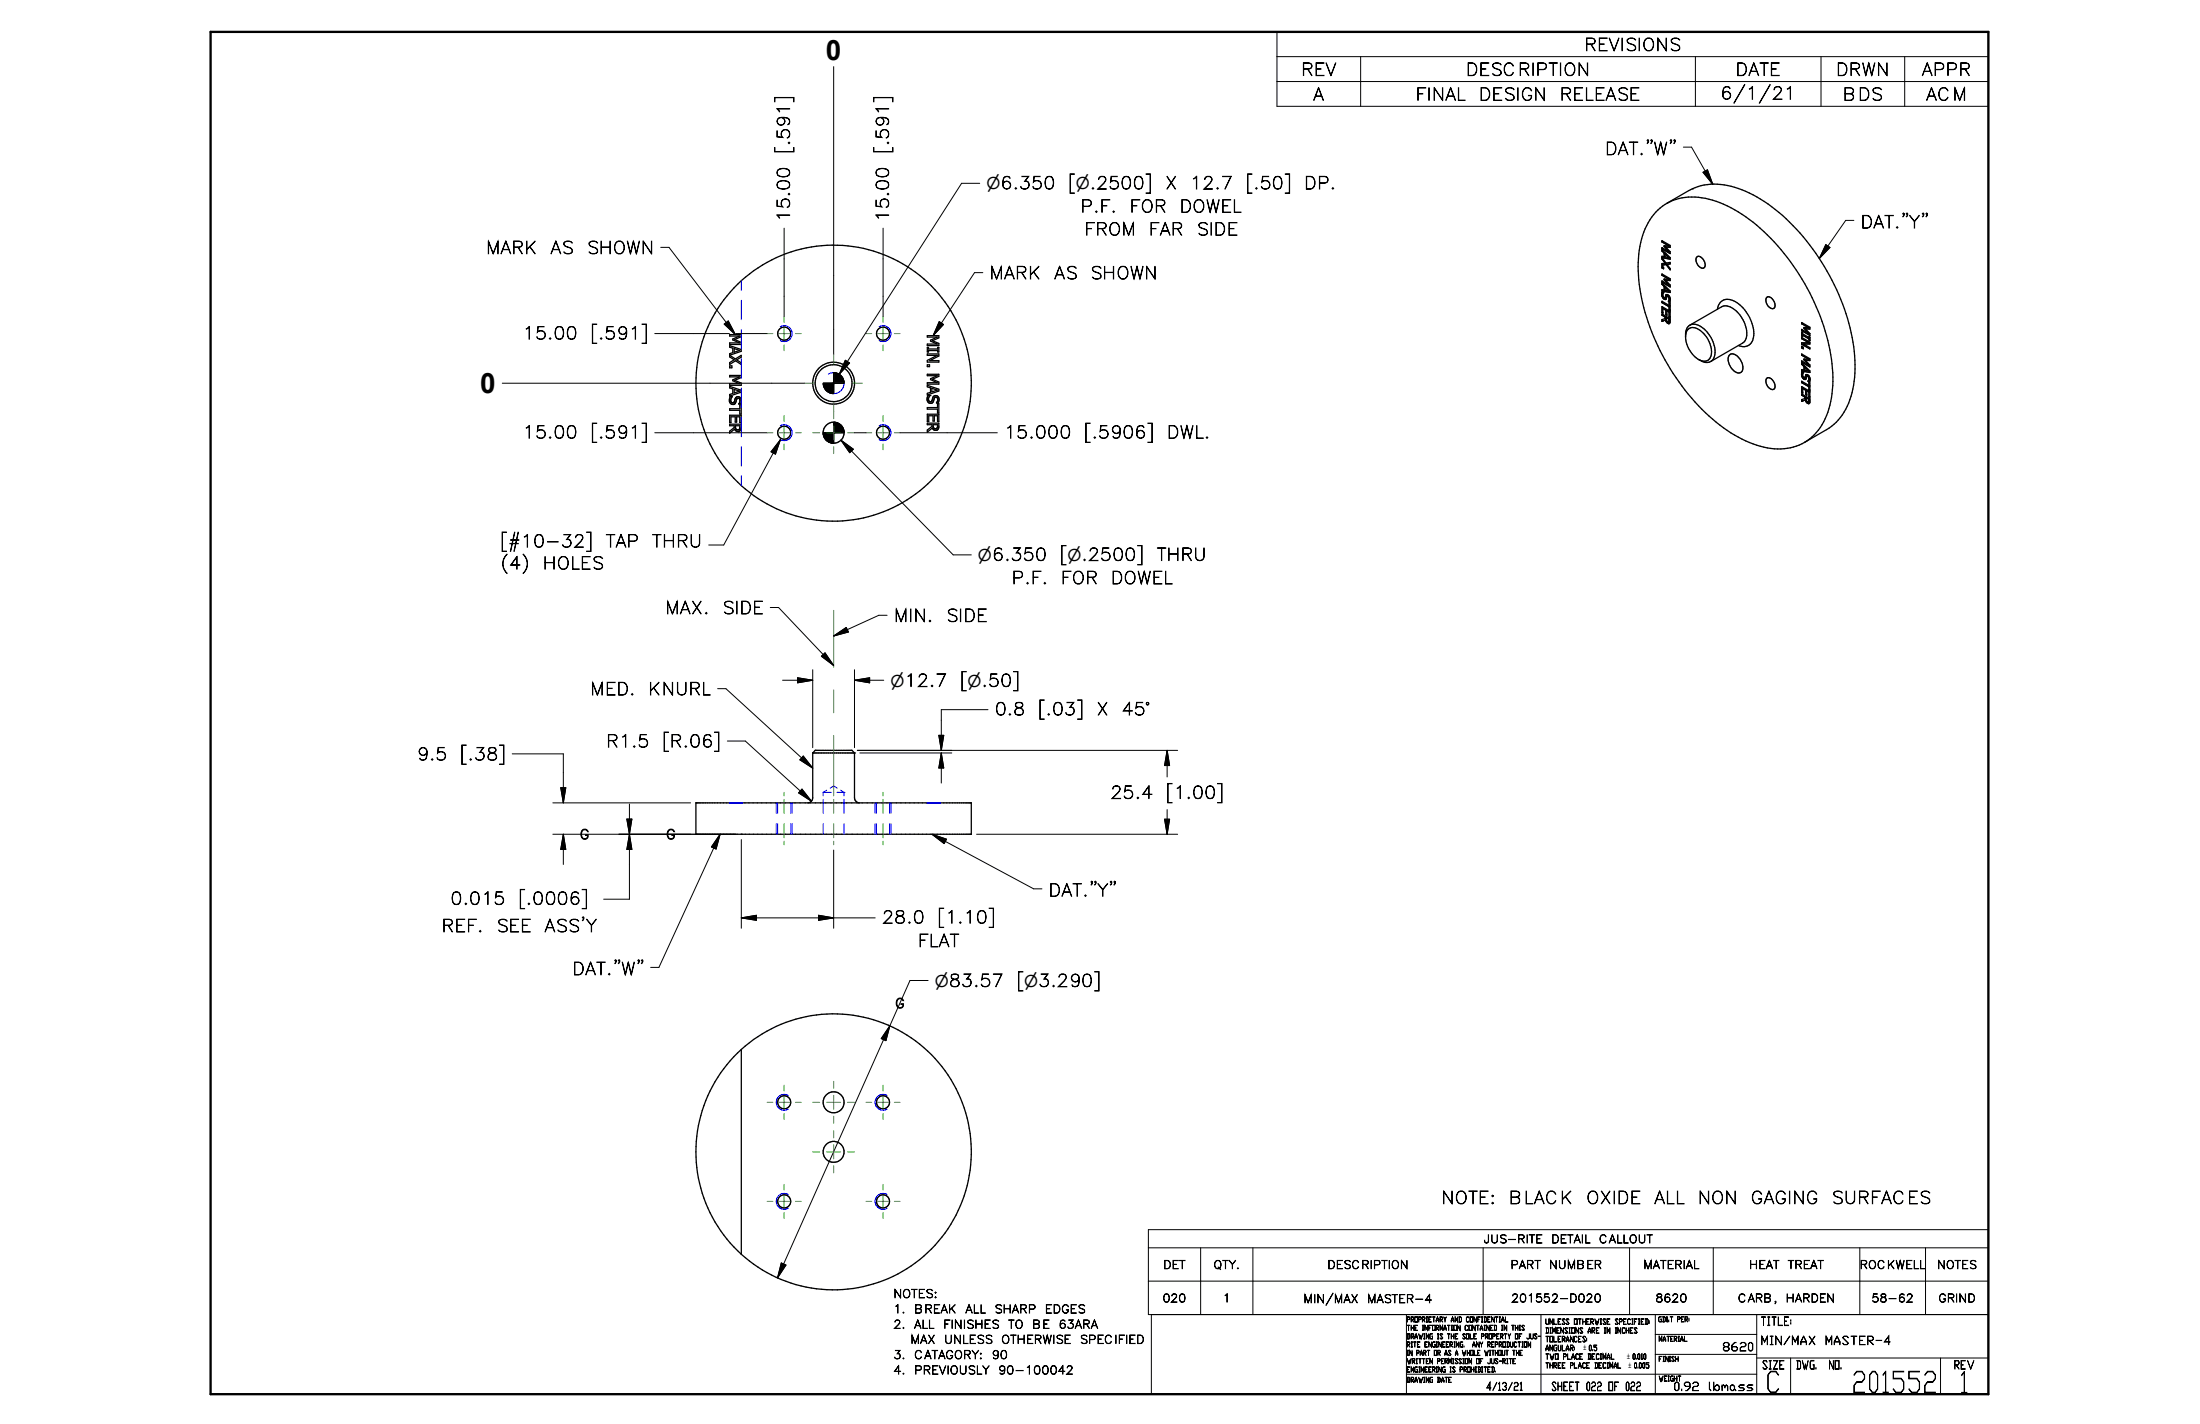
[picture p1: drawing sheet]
<svg xmlns="http://www.w3.org/2000/svg" width="432mm" height="279mm" viewBox="0 0 432 279" stroke-linecap="round" stroke-linejoin="round" font-family="sans-serif">
<g fill="none" stroke="#000" stroke-width=".25">
<path d="M332.2 37h.1M332.2 37a12.9 12.9 0 0 1 11.1 .9 36.1 36.1 0 0 1 14.2 13.5 38.7 38.7 0 0 1 6.6 21.8 13.9 13.9 0 0 1-4.1 10.1l-1 .7-4.9 2.8M332.2 37l-5.1 2.9M325 41.6a10.2 10.2 0 0 1 10.4-2.5 28.6 28.6 0 0 1 14.1 9.9 42.4 42.4 0 0 1 10.2 25 16.1 16.1 0 0 1-3.2 10.9 10.2 10.2 0 0 1-11 2.7 29.7 29.7 0 0 1-14.1-10.2 44 44 0 0 1-9.8-22.5 18 18 0 0 1 2.6-12.3zM326.2 57.8l.1 .5M326.2 57.7v.1M326.2 59.4h.1M326.2 55.4h.1M326.2 54h.1M326.2 52h.1M326.2 50.5h.1M326.2 50.8h.1"/>
<path d="M326.2 49.2h.1M326.2 48.8h.1M326.2 47.5h.1M326.2 52.6h.1M326.2 55.8h.1M326.2 57.1h.1M326.2 47.5v-.3l1.6 1v.3h-.9M326.2 48.8v-.2l1.4 .8M326.2 49.2v-.2l1.6 1.5v.3l-1.6-.3M326.2 52.2l.3 .2v.3l-.3-.1zM326.2 54v-.2l1.6 .9v.3h-.9M326.2 55.4v-.3l1.4 .8"/>
<path d="M326.2 55.8v-.3l1.6 1.6v.3l-1.6-.3M326.2 59.4v-.3l1.4 .8M326.2 50.5l.8 1.1 .8-.1v.3l-.6 .1M326.2 59.4l1.4 .8M326.2 54l1.4 .8M326.2 50.8l.6 .8M326.2 49.2l.4 .5M326.2 47.5l1.4 .8M326.2 55.8l.4 .4M326.3 58.3h.1M326.3 58.3l.4 .4M326.6 57.4l-.3-.2-.1 .6"/>
<path d="M326.6 57.4h.1M326.6 57.4a.64 .64 0 0 0 .1 1.1M326.6 54.9h.1M326.6 49.7h.1M326.6 50.4h.1M326.6 48.4h.1M326.6 56.2h.1M326.6 56.9h.1M326.6 50.4l-.4-.1v.5M326.6 56.9l-.4-.1v.3M326.6 54.9l1 1M326.6 49.7v.7"/>
<path d="M326.6 56.2v.7M326.6 48.4l1 1M326.7 58.7h.1M326.7 58.7l.1 .1M326.8 58.5h.1M326.8 49.9h.1M326.8 56.4h.1M326.8 49.9v.5l.8 .2M326.8 56.4v.6l.8 .1M326.8 49.9l.8 .7M326.8 56.4l.8 .7M326.8 51.6h.1"/>
<path d="M326.8 51.6l-.6 .1v.3M326.8 58.4h.1M326.8 58.4v.1M326.9 58.3h.1M326.9 58.3l.1-.3a.35 .35 0 0 1 .4-.2 .35 .35 0 0 1 .2 .3l.2 .9-.1 .2-.2-.1M326.9 58.3l-.1 .1M326.9 55h.1M326.9 48.5l.9 .9v.4l-1.6-1M326.9 55l.9 .9v.4l-1.6-.9M326.9 48.4v.1M326.9 58h.1M327 51.9h.1"/>
<path d="M327 51.9l-.8 .1M327.2 51.9h.1M327.2 51.9l.6 .8v.2l-.8-1M327.4 58.1h.1M327.4 58.1l-.2 .1-.3 .5h-.2M327.4 58.1l.3 .6M327.5 59.1h.1M327.6 54.8h.1M327.6 55.9h.1M327.6 50.6h.1M327.6 48.3h.1M327.6 49.4h.1"/>
<path d="M327.6 57.1h.1M327.6 48.3l-1-.1v.2M327.6 54.8l-1-.1v.2M327.6 59.9h.1M327.6 59.9v-.6l.2 .1v1.5l-.2-.1M327.7 58.7h.1M327.7 58.7l-.2 .4M333.1 50.4a1.35 1.35 0 0 1 1.6 1.4 .64 .64 0 0 1-.4 .8 .64 .64 0 0 1-.8-.3 1.46 1.46 0 0 1-.4-1.9zM346.7 58.4a.89 .89 0 0 1 1.4 .5 1.01 1.01 0 0 1-.2 1.7 1.63 1.63 0 0 1-1.2-2.2zM143.2 65.7h2.3v.4l-1.3 .5 1.3 .6v.4h-2.3v-.3h1.9l-1.3-.6v-.2l1.3-.6h-1.9zM143.2 67.8l2.3 .8v.3l-2.3 .8 1.1 .7 1.2-.7v.4l-.9 .5 .9 .6v.3l-1.1-.7-1.2 .7v-.4l.9-.5-.9-.6v-.6l.6-.2v-.9l-.6-.2zM143.2 71.8h.4v.4h-.4z"/>
<path d="M143.2 73.7h2.3v.4l-1.3 .5 1.3 .6v.4h-2.3v-.3h1.9l-1.3-.6v-.2l1.3-.6h-1.9zM143.2 75.8l2.3 .8v.3l-2.3 .8v-.3l.6-.2v-.9l-.6-.2zM143.7 77.8a.63 .63 0 0 0-.3 .7 .63 .63 0 0 0 .5 .5l.3-.4a.68 .68 0 0 1 .8-.8 .68 .68 0 0 1 .5 1l-.1 .5h-.4M143.7 77.8h-.4a1.18 1.18 0 0 0 .2 1.4 .75 .75 0 0 0 .8 0 .75 .75 0 0 0 .3-.8l.1-.2a.47 .47 0 0 1 .6 .2 .47 .47 0 0 1-.1 .6l-.2 .2M143.7 77.8h.1M144.1 68.4l1.1 .4-1.1 .3zM144.1 76.4l1.1 .3-1.1 .4zM145 79.2v.1M182 69.4h2.3v.4l-1.8 1h1.8v.2h-2.3v-.3l2-1h-2zM182 65.9h2.3v.4l-1.3 .5 1.3 .6v.4h-2.3v-.3h2l-1.4-.6v-.2l1.4-.6h-2zM182 68.2h.2v.3h1.8v-.3h.3v.9h-.3v-.3h-1.8v.3h-.2zM182 71.6h.4v.3h-.4z"/>
<path d="M182 73.4h2.3v.4l-1.3 .6 1.3 .6v.4h-2.3v-.3h2l-1.4-.6v-.2l1.4-.6h-2zM182 75.6l2.3 .8v.3l-2.3 .8v-.3l.6-.2v-.9l-.6-.2zM182 80h2v-.8h.3v1.8h-.3v-.7h-2zM182.5 77.6h.1M182.5 77.6h-.4v.2a.81 .81 0 0 0 0 1 .81 .81 0 0 0 1 .2l.4-1M182.5 77.6a.73 .73 0 0 0 0 1.2l.4-.1v-.2a.73 .73 0 0 1 .8-.9 .73 .73 0 0 1 .6 1.1l-.1 .4h-.4M182.9 76.2l1.1 .3-1.1 .4zM183.4 78a.49 .49 0 0 1 .7 .3 .49 .49 0 0 1-.2 .6l-.1 .1M183.8 79v.1M326.2 63h.1M326.2 61.8h.1M326.2 61.3h.1"/>
<path d="M326.2 61.3v-1.1l1.6 .9v1.1l-.2-.1M326.2 61.8v-.2l1.6 .9v.8l-.2 .2M326.2 61.8l.6 .4M326.4 60.5h.1M326.4 60.5l.6 .4M326.4 60.5v.9l-.2-.1M326.8 62.2h.1M326.8 62.5h.1M326.8 62.5l-.6 .2v.3M326.8 62.2v.3M326.9 62.8h.1M326.9 62.8l-.7 .2"/>
<path d="M326.9 62.8l.5 .6M327 60.9v.8M327 60.9h.1M327 61.7h.1M327 62.3h.1M327 62.3l.6 .4M327 62.3v.5l.4 .4h.2M327.2 61h.1M327.2 61l.4 .2M327.2 61v.8l-.2-.1M327.4 63.4h.1M327.4 63.4l.2 .1"/>
<path d="M327.6 63.1v.1M327.6 62.9h.1M327.6 62.7h.1M327.6 60.2h.1M327.6 60.8h.1M327.6 61.2h.1M327.6 62.1h.1M327.6 60.2v.6M327.6 61.2v.9M327.6 62.7v.4M330.8 65.9a1.54 1.54 0 0 1 .9-1.5 1.54 1.54 0 0 1 1.7 .3 5.3 5.3 0 0 1 2.4 5.2 1.4 1.4 0 0 1-2.1 .8M331.7 63.8l6.2-3.6a2.73 2.73 0 0 1 3.1 1 5.5 5.5 0 0 1 1.6 5.4l-.6 .7-6.2 3.6"/>
<path d="M333.4 70.5l.3 .2M333.4 70.6a5.3 5.3 0 0 1-2.3-6.3 1.84 1.84 0 0 1 2.8-.2 5.8 5.8 0 0 1 2.6 5.9 1.67 1.67 0 0 1-2.8 .7M337.1 60.7a2.07 2.07 0 0 1 3.2-1.7 7.7 7.7 0 0 1 3.9 7.2 2 2 0 0 1-3 1.6M339.4 69.7a1.13 1.13 0 0 1 1.7 .3 2.42 2.42 0 0 1 .6 3 1.69 1.69 0 0 1-2.1-1 2.14 2.14 0 0 1-.2-2.3zM346.7 74.3a.89 .89 0 0 1 1.4 .5 1.01 1.01 0 0 1-.2 1.6 1.63 1.63 0 0 1-1.2-2.1zM353.6 73.5h.1M353.6 77h.1M353.6 71.5h.1M353.6 72.8h.1M353.6 68.2h.1M353.6 64.9h.1M353.6 63.5h.1"/>
<path d="M353.6 67.5h.1M353.6 71h.1M353.6 69.7h.1M353.6 75.1h.1M353.6 78.7h.1M353.6 77.5h.1M353.6 77.5v-.2l1.6 .9v.8l-.2 .2-.2-.1M353.6 69.7v-.2l1.6 .9v.3h-.9M353.6 63.5v-.2l1.6 .9v.4l-.9-.1M353.6 64.9v-.3l1.4 .8M353.6 67.9l.3 .2v.3l-.3-.2zM353.6 71v-.2l1.4 .8"/>
<path d="M353.6 71.5v-.3l1.6 1.6v.3l-1.6-.3M353.6 75.1v-.3l1.5 .8M353.6 77v-1.1l1.6 .9v1.1l-.1-.1M353.6 71.5l.5 .4M353.6 63.5l1.4 .8M353.6 69.7l1.4 .8M353.6 75.1l1.5 .8M353.6 77.5l.7 .4M353.8 74h.1M353.8 74l-.2-.5 .1-.6 .3 .2-.2 .3 .1 .5 .3 .2M353.8 74l.3 .4M353.8 65.8h.1"/>
<path d="M353.8 65.8v.2l-.2-.1v-.7l.2 .1v.2l1.3 .7M353.8 65.8l1.3 .7M353.8 76.2h.1M353.8 76.2l.6 .4M353.8 76.2v.9l-.2-.1M354 67.5h.1M354 67.5l1.2 .7v.3l-1.6-1M354.1 74.4h.1M354.1 71.9h.1M354.1 72.6h.1M354.1 64.4h.1M354.1 70.6h.1"/>
<path d="M354.1 72.6l-.5-.1v.3M354.1 71.9v.7M354.1 64.4l.9 1M354.1 70.6l.9 1M354.2 74.1h.1M354.3 72.1h.1M354.3 77.9h.1M354.3 78.2l-.7 .2v.3M354.3 72.1v.5l.7 .2M354.3 77.9v.3M354.3 72.1l.7 .7M354.3 78.2h.1"/>
<path d="M354.3 74h.1M354.3 74l-.1 .1M354.3 70.7h.1M354.3 78.5h.1M354.3 64.5l.9 .9v.4l-1.6-.9M354.3 70.7l.9 .9v.4l-1.6-1M354.3 78.5l-.7 .2M354.3 78.5l.5 .6M354.3 64.5h.1M354.4 73.7h.1M354.4 73.7a.27 .27 0 0 1 .2-.2 .27 .27 0 0 1 .3 .1l.3 .4 .1 .5-.1 .4-.3-.1M354.4 73.7l-.1 .3"/>
<path d="M354.4 76.6h.1M354.4 77.4h.1M354.4 76.6v.8M354.4 78l.1 .5 .5 .4M354.4 78l.7 .3M354.4 78h.1M354.6 76.7h.1M354.6 76.7l.5 .2M354.6 76.7v.8l-.2-.1M354.6 73.8l-.1 .4a.25 .25 0 0 1-.1 .2 .25 .25 0 0 1-.3 0M354.7 73.8h.1M354.7 73.8h-.1"/>
<path d="M354.8 79.1h.1M354.8 79.1l.1 .1M354.8 73.8h.1M354.8 73.8l.3 .4-.2 .6M354.9 74.8h.1M355 78.9h.1M355 72.8h.1M355 64.3h.1M355 65.4h.1M355 67.2h.1M355 70.5h.1M355 71.6h.1"/>
<path d="M355 67.2l-1.4-.8v-.2l1.6 .9v.4h-1.2M355 67.2l-1.4 .1v.2M355 64.3h-.9v.1M355 70.5l-.9-.1v.2M355 78.8v.1M355.1 76.9h.1M355.1 77.8h.1M355.1 75.9h.1M355.1 76.5h.1M355.1 75.6h.1M355.1 78.6h.1M355.1 78.3h.1"/>
<path d="M355.1 75.6v-.6l.1 .1v1.5l-.1-.1M355.1 75.9v.6M355.1 76.9v.9M355.1 78.3l-.1 .5M355.1 74.4h.1M355.1 66.5h.1M355.1 66.7h.1M355.1 66.2h.1M355.1 66.2v-.2l.1 .1v.7l-.1-.1M355.1 66.5v.2M143.2 83.2h2.3v.6a.68 .68 0 0 1-.5 .8 .68 .68 0 0 1-.8-.4l-1 .8v-.4l.9-.7v-.4h-.9zM143.2 80.2h2v-.8h.3v1.8h-.3v-.7h-2z"/>
<path d="M143.2 81.5h2.3v1.4h-.3v-1.1h-.6v1h-.3v-1h-.8v1.1h-.3zM144.4 83.5h.8v.5a.43 .43 0 0 1-.5 .3 .43 .43 0 0 1-.3-.4zM182 81.3h2.3v1.4h-.3v-1.1h-.6v1h-.3v-1h-.8v1.1h-.3zM182 83h2.3v.8a.64 .64 0 0 1-.6 .6 .64 .64 0 0 1-.7-.4l-1 .8v-.4l.9-.7v-.4h-.9zM183.1 83.3h.9v.4a.44 .44 0 0 1-.5 .4 .44 .44 0 0 1-.4-.5zM136.6 157.5h54v6.2h-54zM159.5 147.7v8.8a1 1 0 0 1-1 1M159.5 147.7h8.2M159.5 147.7l.5-.5h7.2l.5 .5M167.7 147.7h.1M167.7 147.7v8.8l.2 .6 .4 .4h.4M145.5 163.7h.1"/>
<path d="M145.5 205.9v40.2M145.5 205.9a27 27 0 0 1 37.5 1.3 27 27 0 0 1 0 37.6 27 27 0 0 1-37.5 1.3M145.5 205.9a27.1 27.1 0 0 0 0 40.2"/>
<circle cx="153.9" cy="65.5" r="1.28"/>
<circle cx="163.6" cy="75.2" r="3.6"/>
<circle cx="163.6" cy="75.2" r="4.1"/>
<circle cx="163.6" cy="75.2" r="27"/>
<circle cx="173.3" cy="65.5" r="1.28"/>
<circle cx="153.9" cy="84.9" r="1.28"/>
<circle cx="163.6" cy="84.9" r="2.06"/>
<circle cx="173.3" cy="84.9" r="1.28"/>
<circle cx="153.9" cy="216.3" r="1.28"/>
<circle cx="163.6" cy="216.3" r="2.05"/>
<circle cx="173.3" cy="216.3" r="1.28"/>
<circle cx="153.9" cy="235.7" r="1.29"/>
<circle cx="163.6" cy="226" r="2.05"/>
<circle cx="173.3" cy="235.7" r="1.29"/>
</g>
<g fill="none" stroke="#00f" stroke-width=".2">
<path d="M145.5 55.1v1.9M145.5 58.9v3.8M145.5 64.7v3.8M145.5 70.4v3.8M145.5 76.1v3.9M153.1 64.1a1.56 1.56 0 0 1 2.4 1.4 1.56 1.56 0 0 1-2.4 1.3M162.6 73.4a2.05 2.05 0 0 1 3.1 1.8 2.05 2.05 0 0 1-3.1 1.7M172.5 64.1a1.56 1.56 0 0 1 2.4 1.4 1.56 1.56 0 0 1-2.4 1.3M145.5 81.9v3.8M145.5 87.6v3.8M145.5 93.4v1.9M153.1 83.6a1.56 1.56 0 0 1 2.4 1.3 1.56 1.56 0 0 1-2.4 1.4"/>
<path d="M172.5 83.6a1.56 1.56 0 0 1 2.4 1.3 1.56 1.56 0 0 1-2.4 1.4M143.2 157.5h.1M143.2 157.5h.3M143.3 157.5h.1M143.4 157.5h.1M143.5 157.5h.1M143.6 157.5h.1M143.7 157.5h.1M143.8 157.5h.1M143.8 157.5h.6M144.1 157.5h.1M144.2 157.5h.1"/>
<path d="M144.3 157.5h.1M144.4 157.5h.1M144.5 157.5h.1M144.6 157.5h.1M144.6 157.5h.4M145 157.5h.1M145.1 157.5h.1M145.2 157.5h.1M145.2 157.5h.2M145.4 157.5h.1M145.5 157.5h.1M152.4 157.5v2.1"/>
<path d="M152.6 157.5v2.1M155.2 157.5v2.1M155.5 157.5v2.1M161.6 155.5h.1M161.6 155.5h1.3M161.6 155.5v.7M161.6 156.8v2.8M162.3 155l-.7 .5M162.9 155.5h.1M162.9 154.6l.7-.4 .7 .4M164.3 155.5h.1M164.3 155.5h1.4"/>
<path d="M165 155l.7 .5M165.7 155.5h.1M165.7 155.5v.7M165.7 156.8v2.8M171.8 157.5v2.1M172 157.5v2.1M174.6 157.5v2.1M174.9 157.5v2.1M182 157.5h.1M182 157.5h.3M182.1 157.5h.1M182.2 157.5h.1"/>
<path d="M182.3 157.5h.1M182.4 157.5h.1M182.5 157.5h.1M182.6 157.5h.1M182.7 157.5h.5M182.9 157.5h.1M183 157.5h.1M183.1 157.5h.1M183.3 157.5h.1M183.4 157.5h.1M183.4 157.5h.4M183.8 157.5h.1"/>
<path d="M184 157.5h.1M184 157.5h.2M184.1 157.5h.1M184.2 157.5h.1M184.3 157.5h.1M152.4 161.6v2.1M152.6 161.6v2.1M155.2 161.6v2.1M155.5 161.6v2.1M161.6 161.6v2.1M165.7 161.6v2.1M171.8 161.6v2.1"/>
<path d="M172 161.6v2.1M174.6 161.6v2.1M174.9 161.6v2.1M154.7 214.9a1.56 1.56 0 0 0-2.3 1.4 1.56 1.56 0 0 0 2.3 1.3M174.1 214.9a1.56 1.56 0 0 0-2.3 1.4 1.56 1.56 0 0 0 2.3 1.3M154.7 234.4a1.56 1.56 0 0 0-2.3 1.3 1.56 1.56 0 0 0 2.3 1.4M174.1 234.4a1.56 1.56 0 0 0-2.3 1.3 1.56 1.56 0 0 0 2.3 1.4"/>
</g>
<g fill="#000" stroke="#000" stroke-width=".2">
<path d="M334.3 33.8l.8-.5 1.1 2.8zM358.4 48l.8 .6-2.1 2.1zM142.1 63.6l.8-.6 1.4 2.7zM161.6 75.2h2l-2 .1zM161.6 75.6l2-.4-2 .6zM161.8 76.1l1.8-.9-1.7 1zM162 76.5l1.6-1.3-1.5 1.4zM163.6 75.2l-1.1 1.7-.2-.1zM163.6 75.2l-.7 1.9-.2-.1zM163.6 75.2l-.3 2h-.1zM161.6 75.3l2-.1-2 .3zM161.6 75.5l2-.3-2 .4z"/>
<path d="M161.6 75.8l2-.6-1.9 .7zM161.7 75.9l1.9-.7-1.8 .9zM161.9 76.2l1.7-1-1.7 1.1zM161.9 76.3l1.7-1.1-1.6 1.3zM162.1 76.6l1.5-1.4-1.4 1.5zM163.6 75.2l-1.3 1.6-.1-.1zM163.6 75.2l-1 1.8-.1-.1zM163.6 75.2l-.9 1.8h-.1zM163.6 75.2l-.6 1.9h-.1zM163.6 75.2l-.4 2-.2-.1zM163.6 75.2l-.1 2h-.2zM163.6 75.2v2h-.1z"/>
<path d="M163.6 75.2l2.1-.3v.1zM163.6 75.2l2-.5 .1 .2zM163.6 75.2l1.9-.8 .1 .2zM163.6 75.2l1.9-.9v.1zM163.6 75.2l1.7-1.2 .1 .1zM163.6 75.2l1.6-1.3 .1 .1zM165 73.7l.1 .1-1.5 1.4zM164.9 73.6l.1 .1-1.4 1.5zM164.6 73.4l.2 .1-1.2 1.7zM164.5 73.3l.1 .1-1 1.8zM164.2 73.2l.2 .1-.8 1.9zM164.1 73.2h.1l-.6 2z"/>
<path d="M163.8 73.1l.1 .1-.3 2zM163.6 73.1h.2l-.2 2.1zM163.9 73.2h.2l-.5 2zM164.4 73.3h.1l-.9 1.9zM164.8 73.5l.1 .1-1.3 1.6zM163.6 75.2l1.5-1.4 .1 .1zM163.6 75.2l1.8-1.1 .1 .2zM163.6 75.2l2-.6v.1zM163.6 75.2l2.1-.2v.2zM165.9 70.7l.9 .5-2.1 2.2zM184.3 63.1l.9 .6-2.1 2.2zM153.2 86.3l-1 2.8-.9-.5z"/>
<path d="M161.6 84.9h2l-2 .2zM161.6 85.4l2-.5-2 .6zM161.8 85.8l1.8-.9-1.7 1zM162 86.2l1.6-1.3-1.5 1.4zM163.6 84.9l-1.1 1.7-.2-.1zM163.6 84.9l-.7 1.9h-.2zM163.6 84.9l-.3 2h-.1zM161.6 85.1l2-.2-2 .3zM161.6 85.2l2-.3-2 .5zM161.6 85.5l2-.6-1.9 .7zM161.7 85.6l1.9-.7-1.8 .9zM161.9 85.9l1.7-1-1.7 1.2z"/>
<path d="M161.9 86.1l1.7-1.2-1.6 1.3zM162.1 86.3l1.5-1.4-1.4 1.5zM163.6 84.9l-1.3 1.6-.1-.1zM163.6 84.9l-1 1.8-.1-.1zM163.6 84.9l-.9 1.9-.1-.1zM163.6 84.9l-.6 2-.1-.1zM163.6 84.9l-.4 2h-.2zM163.6 84.9l-.1 2h-.2zM163.6 84.9v2.1l-.1-.1zM163.6 84.9l2.1-.3v.2zM163.6 84.9l2-.4 .1 .1zM163.6 84.9l1.9-.8 .1 .2z"/>
<path d="M163.6 84.9l1.9-.9v.1zM163.6 84.9l1.7-1.2 .1 .2zM163.6 84.9l1.6-1.3 .1 .1zM165 83.4l.1 .1-1.5 1.4zM164.9 83.3l.1 .1-1.4 1.5zM164.6 83.1l.2 .1-1.2 1.7zM164.5 83.1h.1l-1 1.8zM164.2 82.9l.2 .1-.8 1.9zM164.1 82.9h.1l-.6 2zM163.8 82.8l.1 .1-.3 2zM163.6 82.8h.2l-.2 2.1zM163.9 82.9h.2l-.5 2z"/>
<path d="M164.4 83l.1 .1-.9 1.8zM164.8 83.2l.1 .1-1.3 1.6zM163.6 84.9l1.5-1.4 .1 .1zM163.6 84.9l1.8-1 .1 .1zM163.6 84.9l2-.6v.2zM163.6 84.9l2.1-.1v.1zM165 86.4l2.5 1.7-.7 .7zM156.5 133l3 .5-3 .5zM161.2 128.8l.7-.7 1.7 2.5zM163.6 124.8l2.5-1.7 .4 .9zM167.7 133.5l3-.5v1zM110.1 154.6h.9l-.4 2.9z"/>
<path d="M157.4 154.8l1.9 2.4-2.6-1.6zM157.7 148.3l1.8 2.4-2.5-1.6zM184.3 144.3h.9l-.4 2.9zM184.8 147.7l.4 3h-.9zM229.1 147.2l.5 3h-1zM110.6 163.7l.4 3h-.9zM123 160.7h1l-.5 3zM123.5 163.7l.5 3h-1zM141.3 163.7l-.8 2.9-.9-.4zM145.5 180.1l3-.5v1zM182.9 163.7l2.9 1-.5 .8zM228.6 160.7h1l-.5 3z"/>
<path d="M160.7 179.6l2.9 .5-2.9 .5zM174.6 201.3l-.7 2.9-.9-.4zM153.3 247.8l1 .4-1.7 2.5z"/>
</g>
<path d="M41.3 6.3h349v267.3h-349z" fill="none" stroke="#000" stroke-width=".46"/>
<g fill="none" stroke="#000" stroke-width=".2">
<path d="M163.6 13.1v56.4M250.6 6.3h139.7v14.6h-139.7zM250.6 11.1h139.7M250.6 16h139.7M267.1 11.1v9.8M332.8 11.1v9.8M357.4 11.1v9.8M373.8 11.1v9.8M192.3 36h-3.6l-24 37.4M330.4 28.9h1.6l4.2 7.2M334.3 33.8l.8-.5 1.1 2.8zM129.7 48.5h1.6l13 17.2"/>
<path d="M153.9 44.8v17.3M173.3 44.8v17.3M192.9 53.5h-1.6l-8.2 12.4M358.4 48l.8 .6-2.1 2.1zM363.9 43.2h-1.6l-5.2 7.5M98.6 75.2h59.3M128.5 65.4h14.7M142.1 63.6l.8-.6 1.4 2.7zM144.5 65.4h6.1M163.6 73.1a2 2 0 0 1 2.1 2.1h-4.1a2 2 0 0 0 2 2zM165.9 70.7l.9 .5-2.1 2.2zM184.3 63.1l.9 .6-2.1 2.2z"/>
<path d="M128.5 84.9h22.1M153.2 86.3l-11.2 20.6h-2.9M153.2 86.3l-1 2.8-.9-.5zM163.6 82.8v4.2a2.04 2.04 0 0 1-2-2.1h4.1a2 2 0 0 0-2.1-2.1zM165 86.4l22.1 22.5h3.5M165 86.4l2.5 1.7-.7 .7zM167.7 84.9h2.3M176.7 84.9h19M151.2 119.2h1.6l10.7 11.3-2.3-1.7 .7-.7 1.6 2.4M140.9 135.1h1.6l17 15.6M153.6 133.5h5.9M156.5 133l3 .5-3 .5z"/>
<path d="M159.5 131.4v15.3M167.7 133.5h5.8M167.7 133.5l3-.5v1zM167.7 131.4v15.3M174.1 120.7h-1.6l-8.8 4.1 2.8-.8-.4-.9-2.4 1.6M193.9 139.2h-9.1v8M100.5 147.9h10.1v9.6M108.5 157.5h27M110.1 154.6h.9l-.4 2.9zM123.5 157.8v18.6h-5M142.8 145.4h3.5l13 11.8M157.4 154.8l1.9 2.4-2.6-1.6z"/>
<path d="M157.7 148.3l1.8 2.4-2.5-1.6zM168.3 147.2h62.8M168.8 147.7h18M184.3 144.3h.9l-.4 2.9zM184.8 147.7v5.9M184.8 147.7l.4 3h-.9zM229.1 147.2v5.2M229.1 158.9v4.8M229.1 147.2l.5 3h-1zM108.5 163.7h36M110.6 163.7v5.9M110.6 163.7l.4 3h-.9z"/>
<path d="M123 160.7h1l-.5 3zM123.5 163.7l.5 3h-1zM141.3 163.7l-12 26.1h-1.6M141.3 163.7l-.8 2.9-.9-.4zM145.5 164.7v17.4M160.7 179.6l2.9 .5-2.9 .5zM163.6 166.8v15.3M182.9 163.7l20 10.7h1.6M182.9 163.7l2.9 1-.5 .8zM191.7 163.7h39.4M228.6 160.7h1l-.5 3zM145.5 180.1h26.3"/>
<path d="M145.5 180.1l3-.5v1zM182.2 192.4h-3.6l-4 8.9M174.6 201.3l-22 49.4M174.6 201.3l-.7 2.9-.9-.4zM153.3 247.8l1 .4-1.7 2.5zM225.4 244.8h164.9M225.4 251.4h164.9M226 257.9v15.7h164.3v-32.3h-164.9v16.6h164.9M235.7 244.8v13.1M245.9 244.8v13.1M276 257.9v15.7M291.1 244.8v13.1"/>
<path d="M302.4 257.9v15.7M319.8 244.8v13.1M324.9 257.9v15.7M336.3 244.8v13.1M344.8 257.9v15.7M365 244.8v13.1M377.9 244.8v13.1M276 269.6h68.8M324.9 261.8h19.9M324.9 265.7h19.9M344.8 266.5h45.5M351.4 266.5v7.1"/>
<path d="M380.9 266.5v7.1"/>
</g>
<g fill="none" stroke="#23a718" stroke-width=".2">
<path d="M150.6 65.4h1.1M152.8 65.4h2.2M153.9 62.1v1.1M153.9 64.4v2.2M153.9 67.7v1.1M156.1 65.4h1.2M157.9 75.2h1.9M161.7 75.2h3.8M163.6 69.5v1.9M163.6 73.3v3.8M163.6 79v3.2M167.4 75.2h1.9"/>
<path d="M170 65.4h1.1M172.2 65.4h2.2M173.3 62.1v1.1M173.3 64.4v2.2M173.3 67.7v1.1M175.5 65.4h1.2M150.6 84.9h1.1M152.8 84.9h2.2M153.9 81.6v1.1M153.9 83.8v2.2M153.9 87.1v1.1M156.1 84.9h1.2"/>
<path d="M159.5 84.9h1.4M162.3 84.9h2.7M163.6 83.5v2.8M163.6 87.7v1.3M166.3 84.9h1.4M170 84.9h1.1M172.2 84.9h2.2M173.3 81.6v1.1M173.3 83.8v2.2M173.3 87.1v1.1M175.5 84.9h1.2M163.6 119.8v11.1"/>
<path d="M163.6 135.4v4.5M153.9 155.5v.7M153.9 156.8v2.8M163.6 144.3v11.9M163.6 156.8v2.8M173.3 155.5v.7M173.3 156.8v2.8M153.9 161.6v2.8M153.9 165.1v.6M163.6 161.6v2.8M163.6 165.1v.6M173.3 161.6v2.8"/>
<path d="M173.3 165.1v.6M150.6 216.3h1.1M152.8 216.3h2.2M153.9 212.9v1.2M153.9 215.2v2.2M153.9 218.5v1.1M156.1 216.3h1.2M159.5 216.3h1.4M162.3 216.3h2.7M163.6 212.2v1.3M163.6 214.9v2.8M163.6 219v1.4"/>
<path d="M166.3 216.3h1.4M170 216.3h1.1M172.2 216.3h2.2M173.3 212.9v1.2M173.3 215.2v2.2M173.3 218.5v1.1M175.5 216.3h1.2M150.6 235.7h1.1M152.8 235.7h2.2M153.9 232.4v1.1M153.9 234.6v2.2M153.9 237.9v1.2"/>
<path d="M156.1 235.7h1.2M159.5 226h1.4M162.3 226h2.7M163.6 221.9v1.4M163.6 224.6v2.8M163.6 228.8v1.3M166.3 226h1.4M170 235.7h1.1M172.2 235.7h2.2M173.3 232.4v1.1M173.3 234.6v2.2M173.3 237.9v1.2"/>
<path d="M175.5 235.7h1.2"/>
</g>
<g font-size="5.7">
<text x="346.5" y="273.2">C</text>
<text x="363.4" y="273.2">201552</text>
<text x="384.5" y="273.3">1</text>
</g>
<g font-size="5.5">
<text x="162.1" y="11.7">0</text>
<text x="94.2" y="77.1">0</text>
</g>
<g font-size="3.3">
<text x="310.9" y="9.9">REVISIONS</text>
<text x="255.4" y="14.8">REV</text>
<text x="287.7" y="14.8">DESCRIPTION</text>
<text x="340.6" y="14.8">DATE</text>
<text x="360.3" y="14.8">DRWN</text>
<text x="377.2" y="14.8">APPR</text>
<text x="257.7" y="19.7">A</text>
<text x="277.8" y="19.7">FINAL</text>
<text x="290.2" y="19.7">DESIGN</text>
<text x="306.1" y="19.7">RELEASE</text>
<text x="337.7" y="19.5">6/1/21</text>
<text x="361.7" y="19.7">BDS</text>
<text x="378" y="19.7">ACM</text>
<text x="155" y="30.1" transform="rotate(-90 155 30.1)">[.591]</text>
<text x="174.4" y="30.1" transform="rotate(-90 174.4 30.1)">[.591]</text>
<text x="315" y="30.4">DAT.&quot;W&quot;</text>
<text x="209.7" y="37.1">[n.2500]</text>
<text x="212" y="41.7">P.F.</text>
<text x="221.7" y="41.7">FOR</text>
<text x="228.7" y="37.1">X</text>
<text x="231.5" y="41.7">DOWEL</text>
<text x="233.5" y="37.1">12.7</text>
<text x="244.5" y="37.1">[.50]</text>
<text x="255.9" y="37.1">DP.</text>
<text x="155" y="43.5" transform="rotate(-90 155 43.5)">15.00</text>
<text x="174.4" y="43.5" transform="rotate(-90 174.4 43.5)">15.00</text>
<text x="212.8" y="46.1">FROM</text>
<text x="225.5" y="46.1">FAR</text>
<text x="234.8" y="46.1">SIDE</text>
<text x="365.2" y="44.7">DAT.&quot;Y&quot;</text>
<text x="95.4" y="49.8">MARK</text>
<text x="108" y="49.8">AS</text>
<text x="115.1" y="49.8">SHOWN</text>
<text x="194.2" y="54.7">MARK</text>
<text x="206.9" y="54.7">AS</text>
<text x="214" y="54.7">SHOWN</text>
<text x="102.6" y="66.5">15.00</text>
<text x="115.9" y="66.5">[.591]</text>
<text x="102.6" y="86">15.00</text>
<text x="115.9" y="86">[.591]</text>
<text x="197.1" y="86">15.000</text>
<text x="212.8" y="86">[.5906]</text>
<text x="229" y="86">DWL.</text>
<text x="98.2" y="107.4">[#10-32]</text>
<text x="118.9" y="107.4">TAP</text>
<text x="128" y="107.4">THRU</text>
<text x="98.2" y="111.7">(4)</text>
<text x="106.5" y="111.7">HOLES</text>
<text x="208" y="110">[n.2500]</text>
<text x="227" y="110">THRU</text>
<text x="198.5" y="114.6">P.F.</text>
<text x="208.2" y="114.6">FOR</text>
<text x="218" y="114.6">DOWEL</text>
<text x="130.6" y="120.4">MAX.</text>
<text x="141.7" y="120.4">SIDE</text>
<text x="175.4" y="122">MIN.</text>
<text x="185.7" y="122">SIDE</text>
<text x="115.8" y="136.4">MED.</text>
<text x="127.2" y="136.4">KNURL</text>
<text x="188.5" y="134.7">[n.50]</text>
<text x="195.2" y="140.3">0.8</text>
<text x="203.8" y="140.3">[.03]</text>
<text x="215.2" y="140.3">X</text>
<text x="220.1" y="140.3">45°</text>
<text x="81.8" y="149.1">9.5</text>
<text x="90.3" y="149.1">[.38]</text>
<text x="119" y="146.6">R1.5</text>
<text x="130" y="146.6">[R.06]</text>
<text x="217.9" y="156.7">25.4</text>
<text x="228.8" y="156.7">[1.00]</text>
<text x="88.4" y="177.5">0.015</text>
<text x="101.8" y="177.5">[.0006]</text>
<text x="205.8" y="175.9">DAT.&quot;Y&quot;</text>
<text x="86.7" y="182.8">REF.</text>
<text x="97.4" y="182.8">SEE</text>
<text x="106.9" y="182.8">ASS'Y</text>
<text x="173.1" y="181.1">28.0</text>
<text x="180.1" y="185.8">FLAT</text>
<text x="184" y="181.1">[1.10]</text>
<text x="112.3" y="191.3">DAT.&quot;W&quot;</text>
<text x="199.6" y="193.6">[n3.290]</text>
<text x="282.9" y="236.2">NOTE:</text>
<text x="296.1" y="236.2">BLACK</text>
<text x="311.3" y="236.2">OXIDE</text>
<text x="324.7" y="236.2">ALL</text>
<text x="333.2" y="236.2">NON</text>
<text x="343.6" y="236.2">GAGING</text>
<text x="359.4" y="236.2">SURFACES</text>
</g>
<g font-size="3.2">
<text x="193.6" y="37.1">n6.350</text>
<text x="191.9" y="110">n6.350</text>
<text x="174.8" y="134.7">n12.7</text>
<text x="183.5" y="193.6">n83.57</text>
</g>
<g font-size="2.6">
<text x="113.7" y="164.7">G</text>
<text x="130.7" y="164.7">G</text>
<text x="175.6" y="197.8">G</text>
</g>
<g font-size="2.3">
<text x="345.5" y="260.1">TITLE:</text>
<text x="345.5" y="263.8">MIN/MAX</text>
<text x="358.1" y="263.8">MASTER-4</text>
<text x="338" y="265.1">8620</text>
<text x="345.8" y="268.6">SIZE</text>
<text x="352.5" y="268.6">DWG.</text>
<text x="358.9" y="268.6">NO.</text>
<text x="383.5" y="268.6">REV</text>
<text x="304.5" y="272.8">SHEET 022 OF 022</text>
<text x="328.4" y="272.8">0.92</text>
<text x="335.2" y="272.8">lbmass</text>
</g>
<g font-size="2.2">
<text x="291.2" y="243.9">JUS-RITE</text>
<text x="304.5" y="243.9">DETAIL</text>
<text x="313.8" y="243.9">CALLOUT</text>
<text x="228.3" y="248.9">DET</text>
<text x="238.2" y="248.9">QTY.</text>
<text x="260.5" y="248.9">DESCRIPTION</text>
<text x="296.5" y="248.9">PART</text>
<text x="304" y="248.9">NUMBER</text>
<text x="322.5" y="248.9">MATERIAL</text>
<text x="343.3" y="248.9">HEAT</text>
<text x="350.9" y="248.9">TREAT</text>
<text x="365" y="248.9">ROCKWELL</text>
<text x="380.2" y="248.9">NOTES</text>
<text x="175.3" y="254.6">NOTES:</text>
<text x="175.3" y="257.6">1.</text>
<text x="179.4" y="257.6">BREAK</text>
<text x="189.5" y="257.6">ALL</text>
<text x="195.2" y="257.6">SHARP</text>
<text x="205.1" y="257.6">EDGES</text>
<text x="228.2" y="255.5">020</text>
<text x="240" y="255.5">1</text>
<text x="255.8" y="255.6">MIN/MAX</text>
<text x="268.3" y="255.6">MASTER-4</text>
<text x="296.6" y="255.5">201552-D020</text>
<text x="324.9" y="255.5">8620</text>
<text x="341.1" y="255.5">CARB,</text>
<text x="350.5" y="255.5">HARDEN</text>
<text x="367.3" y="255.5">58-62</text>
<text x="380.5" y="255.5">GRIND</text>
<text x="175.3" y="260.6">2.</text>
<text x="178.7" y="263.6">MAX</text>
<text x="179.4" y="260.6">ALL</text>
<text x="185.1" y="260.6">FINISHES</text>
<text x="185.3" y="263.6">UNLESS</text>
<text x="196.5" y="263.6">OTHERWISE</text>
<text x="197.9" y="260.6">TO</text>
<text x="202.6" y="260.6">BE</text>
<text x="207.8" y="260.6">63ARA</text>
<text x="211.9" y="263.6">SPECIFIED</text>
<text x="175.3" y="266.6">3.</text>
<text x="175.3" y="269.6">4.</text>
<text x="179.4" y="266.6">CATAGORY:</text>
<text x="179.4" y="269.6">PREVIOUSLY</text>
<text x="194.6" y="266.6">90</text>
<text x="195.9" y="269.6">90-100042</text>
</g>
<text font-size="2.1" x="291.7" y="272.8">4/13/21</text>
<g font-size="1.5">
<text x="303.3" y="259.8">UNLESS OTHERWISE SPECIFIED:</text>
<text x="303.3" y="261.6">DIMENSIONS ARE IN INCHES</text>
<text x="303.3" y="263.3">TOLERANCES:</text>
<text x="303.3" y="265">ANGULAR:</text>
<text x="303.3" y="266.7">TWO PLACE DECIMAL</text>
<text x="303.3" y="268.4">THREE PLACE DECIMAL</text>
</g>
<g font-size="1.4">
<text x="276.1" y="259.4">PROPRIETARY AND CONFIDENTIAL</text>
<text x="276.1" y="261">THE INFORMATION CONTAINED IN THIS</text>
<text x="276.1" y="262.7">DRAWING IS THE SOLE PROPERTY OF JUS-</text>
<text x="325.4" y="259.3">GD&amp;T PER:</text>
<text x="325.5" y="263.2">MATERIAL</text>
<text x="276.1" y="264.3">RITE ENGINEERING.</text>
<text x="276.1" y="267.5">WRITTEN PERMISSION OF JUS-RITE</text>
<text x="276.1" y="269.2">ENGINEERING IS PROHIBITED.</text>
<text x="276.1" y="265.9">IN PART OR AS A WHOLE WITHOUT THE</text>
<text x="288.9" y="264.3">ANY REPRODUCTION</text>
<text x="310.8" y="265">`0.5</text>
<text x="319.4" y="266.7">`0.010</text>
<text x="319.7" y="268.4">`0.005</text>
<text x="325.5" y="267.1">FINISH</text>
<text x="276.1" y="271.2">DRAWING DATE</text>
<text x="325.5" y="271">WEIGHT</text>
</g>
</svg>
